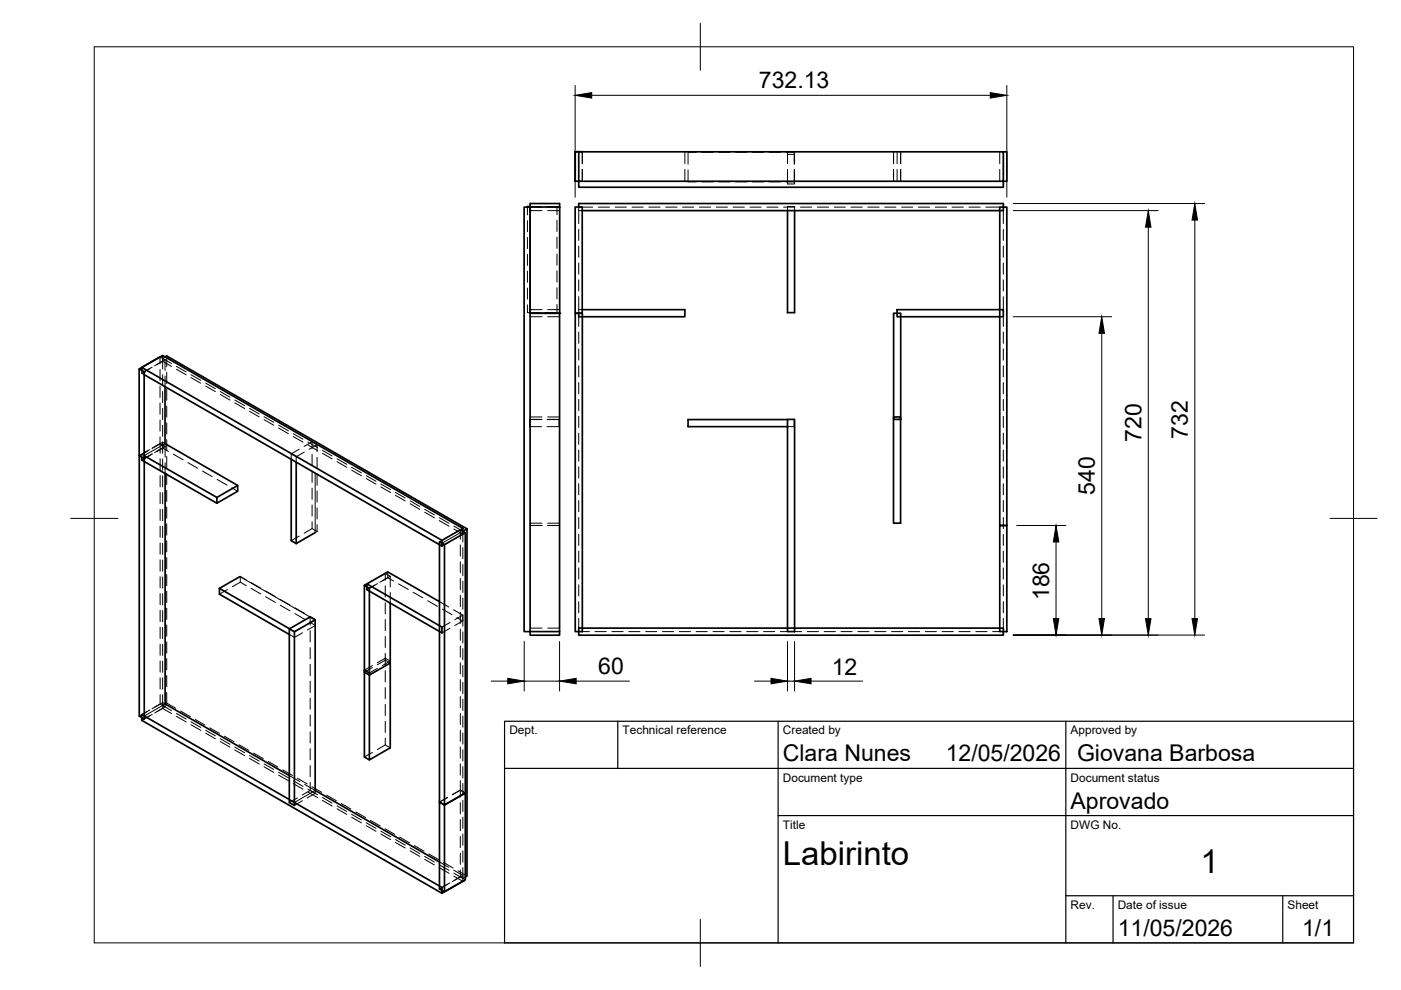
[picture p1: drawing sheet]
<svg xmlns="http://www.w3.org/2000/svg" width="297mm" height="210mm" viewBox="0 0 297 210" stroke-linecap="round" stroke-linejoin="round" font-family="sans-serif">
<!-- layer: Hidden -->
<g fill="none" stroke="#000" stroke-width=".21">
<path d="M123.4 32.2v2.5M123.4 35.9v2.5h-1.4M145.2 32.2v2.5M145.2 35.9v2.5M145.9 36v2.6h1.7M147.6 32.3h-1.7v2.5M148.8 38.6h2.4M148.8 32.3h2.4M152.4 38.6h2.3M152.4 32.3h2.3M156 38.6h2.3M156 32.3h2.3"/>
<path d="M159.5 38.6h2.4M159.5 32.3h2.4M163.1 38.6h2.4M163.1 32.3h2.4M166.7 32.3h1.7v2.5M167 35.9v3.1h1.5v-3.1M167 32.2v2.5M167 32.7h1.5M168.4 36v2.6h-1.7M168.5 32.2v2.5M189.4 32.2v2.5M189.4 35.9v2.5"/>
<path d="M190.2 32.2v2.5M190.2 35.9v2.5M190.9 32.2v2.5M190.9 35.9v2.5M191 32.2v2.5M191 35.9v2.5M212 32.2v2.5M212 35.9v2.5M111.8 43.9v1.7M111.8 46.8v2.3M111.8 50.3v2.4M111.8 53.9v2.4"/>
<path d="M111.8 57.5v2.4M112.4 43.9h2.5M112.4 43.8h2.2M112.4 44.7h2.5M115.8 43.8h2.3v1.7M116.1 43.9h2.5v3.5M116.1 44.7h2.5M118.1 46.7v2.4M118.1 50.3v2.4M118.1 53.9v2.3M118.1 57.4v2.4M118.6 48.6v2.4"/>
<path d="M118.6 52.2v2.4M118.6 55.7v2.4M118.6 59.3v2.4M122.7 48.6v2.4M122.7 52.2v2.4M122.7 55.7v2.4M122.7 59.3v2.4M122.7 44.7h.7M125.7 43.9h-3v3.5M126.9 43.9h2.3M130.4 43.9h2.4M134 43.9h2.4"/>
<path d="M137.6 43.9h2.4M141.1 43.9h2.4M144.7 43.9h2.4M148.3 43.9h2.4M151.8 43.9h2.4M155.4 43.9h2.4M159 43.9h2.4M162.6 43.9h2.4M166.1 43.9h2.4M167 44.7v-.9h1.5v.9M169.7 43.9h2.4M173.3 43.9h2.4"/>
<path d="M176.9 43.9h2.3M180.4 43.9h2.4M184 43.9h2.4M187.6 43.9h2.3M191.2 43.9h2.3M194.7 43.9h2.4M198.3 43.9h2.4M201.9 43.9h2.4M205.4 43.9h2.4M209 43.9h3M212.7 44.7v2.7M212.7 48.6v2.4"/>
<path d="M212.7 52.2v2.4M212.7 55.7v2.4M212.7 59.3v2.4M30.1 78.5v.6M30.1 79.1l.5 .3M32.3 77.8l-2.2 1.3M33.9 75.7v1.4M33.9 78.3v2.4M33.9 75.7l1.1 .6M34.5 75.4v2.8M34.5 79.4v2.4M34.5 76.6l1.9 1.1"/>
<path d="M35 76.3v2.2M35 79.7v2.3M35 76.3l-2.2 1.3M35 75.7l-.5 .3 1.9 1.1M35.3 75.5v2.2M35.3 78.9v2.4M37.4 77.7l2.1 1.2M37.4 78.3l2.1 1.2M40.5 79.5l2.1 1.1M111.8 64.6v1.7h2.6M111.8 61.1v2.3M112.4 65.7h2.5"/>
<path d="M112.4 67.2h2.5M116.1 65.7h2.5M116.1 67.2h2.5M118.1 64.6v1.7h-2.6M118.1 61v2.4M118.6 62.9v3.5M122.7 62.9v3.5M122.7 67.2v2M122.7 70.4v2.4M122.7 74v2.3M122.7 77.5v2.4M122.7 65.7h.7"/>
<path d="M212.7 62.9v2.8M212.7 67.2v2M212.7 70.4v2.4M212.7 74v2.3M212.7 77.5v2.4M29.5 96.6h.1M30.1 96.3v.6M30.1 96.3l.5 .3M31.2 95.6l-1.7 1M31.7 96.6l-1.6 1M31.7 95.3l-1.6 1M32.3 95.1l2.2-1.3 .5 .3v2.8"/>
<path d="M32.3 96.3l-1.7 .9-1.1-.6M33.9 92.6v1.5l-1.7 1M33.9 81.9v2.4M33.9 85.5v2.4M33.9 89v2.4M33.9 94.1l1.1 .6M34 97.3v2.3M34.5 83v2.4M34.5 86.6v2.4M34.5 90.2v2.3M34.5 93.7v2.4M34.5 97.3v2.4"/>
<path d="M34.5 95l1.2 .7M35 94.7l-1.7 .9M35 94.7l-1-.6v2M35 94.7l-2.2 1.3M35 98.1v2.3M35.3 82.5v2.4M35.3 86.1v2.3M35.3 89.6v2.4M35.3 93.2v2.4M35.3 96.8v2.4M36.7 96.3l2.1 1.2M39.9 98.1l2 1.2"/>
<path d="M40.5 80.1l2.1 1.2M42.9 99.9l2.1 1.2M43.6 81.2l2.1 1.2M43.6 81.8l2.1 1.2M46.7 83l2 1.2M46.7 83.6l2 1.2M49.8 84.8l2.1 1.2M49.8 85.4l2.1 1.2M52.9 86.6l2 1.2M52.9 87.2l2 1.2M56 88.4l2 1.1M56 89l2 1.2"/>
<path d="M59.1 90.1l2.1 1.2M59.1 90.8l2.1 1.2M61.7 96.2v1.2M61.7 96.2l1.1 .6M62.2 91.9l2 1.2M62.2 92.6l2 1.1M62.8 96.8v1.2M63.4 95.2l-1.7 1M64.5 95.9l-1.7 .9M65.3 93.7l2 1.2M65.3 94.3l2 1.2M66.2 93.7v1.4"/>
<path d="M66.2 96.3v2.4M66.2 99.9v2.4M66.2 93.7l-1.7 1M66.2 93.7l1 .6M67.2 94.3l-1.7 1M67.2 94.3v1.5M67.2 96.9v2.4M68.4 95.5l2 1.2M68.4 96.1l2 1.2M71.5 97.3l2 1.2M71.5 97.9l2 1.2M74.5 99.1l2.1 1.2"/>
<path d="M74.5 99.7l2.1 1.2M112.4 88.4h2.5M112.4 88.9h2.5M114.8 89h-2.5v1.5h2.5M116 89h2.5v1.5h-2.5M116.1 88.4h2.5M116.1 88.9h2.5M122.7 81.1v2.4M122.7 84.7v2.4M122.7 88.3v2.3M122.7 91.8v2.4M122.7 95.4v2.4"/>
<path d="M122.7 99v2.4M167 89h1.4v1.5h-1.4M212.7 81.1v2.4M212.7 84.7v2.4M212.7 88.3v2.3M212.7 91.8v2.4M212.7 95.4v2.4M212.7 99v2.4M34 100.8v2.4M34 104.4v2.4M34 108v2.4M34 111.5v2.4"/>
<path d="M34 115.1v2.4M34 118.7v2.4M34.5 100.9v2.3M34.5 104.5v2.3M34.5 108v2.4M34.5 111.6v2.4M34.5 115.2v2.4M34.5 118.7v2.4M35.3 100.4v2.3M35.3 103.9v2.4M35.3 107.5v2.4M35.3 111.1v2.4"/>
<path d="M35.3 114.7v2.3M35.3 118.2v2.4M46 101.7l2.1 1.1M49.1 103.4l1.3 .8M63.4 113.7l-1.7 .9M66.2 110.6v1.5l-1.7 1M66.2 103.5v2.4M66.2 107.1v2.3M66.2 112.1l1 .6M67.2 100.5v2.4M67.2 104.1v2.4M67.2 107.7v2.3"/>
<path d="M67.2 111.2v1.5M67.2 112.7l-.4 .2M77.7 100.9l2 1.1M77.7 101.5l2 1.2M80.8 102.6l2 1.2M80.8 103.2l2 1.2M83.8 104.4l2.1 1.2M83.8 105l2.1 1.2M87 106.2l2 1.2M87 106.8l2 1.2M90 108l2.1 1.2M90 108.6l2.1 1.2"/>
<path d="M93.1 109.8l2.1 1.1M93.1 110.4l2.1 1.2M94.9 113.9l-1.7 1M95.4 114.8l-1.7 1M96.2 111.5l1.9 1.1M96.2 112.2l1.9 1.1-1.7 .9M97.6 112.3v2M97.6 115.5v2.4M97.6 119.1v2.4M97.6 112.3l-1.7 1M97.6 112.3l.5 .3M98.1 112.6v2.3"/>
<path d="M98.1 116.1v2.4M98.1 119.7v2.3M112.4 111.4h2.5M112.4 110.9h2.5M116.1 111.4h2.5M116.1 110.9h2.5M122.7 102.5v2.4M122.7 106.1v2.4M122.7 109.7v2.4M122.7 113.3v2.3M122.7 116.8v2.4M212.7 102.5v2.4"/>
<path d="M212.7 106.1v2.4M212.7 109.7v2.4M212.7 113.3v2.3M212.7 116.8v2.4M34 122.3v2.3M34 125.8v2.4M34 129.4v2.4M34 133v2.4M34 136.6v2.3M34.5 122.3v2.4M34.5 125.9v2.4M34.5 129.4v2.4"/>
<path d="M34.5 133v2.4M34.5 136.6v2.4M35.3 121.8v2.4M35.3 125.4v2.4M35.3 128.9v2.4M35.3 132.5v2.4M35.3 136.1v2.4M35.3 139.7v2.3M48.2 125l-1.7 1M50.9 122.2l1.3 .7M50.9 123.4l1.3 .8M50.9 123.4l-1.6 1"/>
<path d="M50.9 122.2v1.2M50.9 122.2v.1M53.2 123.5l2.1 1.2M53.2 124.7l2.1 1.2M56.3 126.5l2.1 1.2M56.3 125.3l2.1 1.2M59.4 128.3l2.1 1.2M59.4 127.1l2.1 1.2M61.3 134.5l1.1 .6M61.4 133.3l1 .6M62.5 128.9l2.1 1.2M62.5 130.1l2.1 1.2"/>
<path d="M64.1 132.9l-1.7 1v1.2M64.1 134.2l-1.7 .9M65.2 132.3l1.7-.9v1.2M65.6 130.7l1.3 .7M65.6 131.9l1.3 .7M65.8 130.8v1.7M65.8 133.7v2.4M65.8 137.3v2.4M66.9 132.6l-1.7 1M79.2 123l-1.4 .8M79.5 124.1l-1.7 .9M80 123.8l-1.7 .9"/>
<path d="M81.7 138.5v1.5l-1.7 .9M81.7 121.6v1.4M81.7 124.2v2.4M81.7 127.8v2.4M81.7 131.4v2.3M81.7 134.9v2.4M81.7 139.5v1.5M81.7 121.6l-1.4 .8M81.7 121.6l1 .6M81.7 140l1 .6v-.4M81.7 139.5l-1.7 1M81.7 139.5l1 .7"/>
<path d="M82.2 121.3v1.2l1.3 .7M82.7 122.2l-2.2 1.3M82.7 122.2v2.2M82.7 125.6v2.3M84.5 123.8l2.1 1.2M87.6 125.6l2.1 1.2M90.7 127.4l2.1 1.2M93.2 127.6l1.9 1.1M93.8 129.2l2 1.1M95.4 132l-1.7 1M95.4 133.2l-1.7 1M96.2 129.3l1.9 1.1"/>
<path d="M96.4 131.4l1.7-1v1.2M96.9 130.9l1.2 .7M97.6 122.7v2.3M97.6 126.2v2.4M97.6 129.8v2.4M97.6 133.4v2.4M97.6 137v2.3M98.1 123.2v2.4M98.1 126.8v2.4M98.1 130.4v2.4M98.1 134v2.3M98.1 137.5v2.4"/>
<path d="M98.1 131.6l-1.7 1M112.4 133.2h2.5M116.1 133.2h2.5M122.7 120.4v2.4M122.7 124v2.4M122.7 127.6v2.3M122.7 131.1v2.1M123.5 133.9h1.5M126.2 133.9h2.3M129.7 133.9h2.4M133.3 133.9h2.4M136.9 133.9h2.4"/>
<path d="M140.4 133.9h2.4M144 133.9h2.4M147.6 133.9h2.4M151.2 133.9h2.3M154.7 133.9h2.4M158.3 133.9h2.4M161.9 133.9h2.4M165.5 133.9h1.5M168.5 133.9h1.5M171.2 133.9h2.3M174.7 133.9h2.4M178.3 133.9h2.4"/>
<path d="M181.9 133.9h2.4M185.4 133.9h2.4M189 133.9h2.4M192.6 133.9h2.4M196.2 133.9h2.3M199.7 133.9h2.4M203.3 133.9h2.4M206.9 133.9h2.4M210.5 133.9h1.5M212.7 120.4v2.4M212.7 124v2.4M212.7 127.6v2.3"/>
<path d="M212.7 131.1v2.1M31.7 150.5l-2.2 1.3M32.3 151.5l-2.2 1.2M34 147.3v2l-1.7 1M34 140.1v2.4M34 143.7v2.4M34 149.3l1 .6M34.5 140.2v2.4M34.5 143.7v2.4M34.5 147.3v2.9l1.9 1.1M35 149.9v-.6l-.5-.3-1.7 .9M35 149.9l-2.2 1.3"/>
<path d="M35.3 149.1l-.8 .5 1.9 1.1M35.3 143.2v2.4M35.3 146.8v2.3M35.3 149.1l2 1.1M37.4 151.3l2.1 1.2M37.4 151.9l2.1 1.2M38.3 150.8l2 1.1M40.5 153l2.1 1.2M40.5 153.7l2.1 1.1M41.4 152.5l2.1 1.2M43.6 154.8l2.1 1.2M43.6 155.4l2.1 1.2"/>
<path d="M44.5 154.3l2 1.2M46.7 156.6l2 1.2M46.7 157.2l2 1.2M47.6 156.1l2 1.2M49.8 158.4l2.1 1.2M49.8 159l2.1 1.2M50.7 157.9l2 1.2M53.8 159.7l2 1.2M65.8 140.9v2.3M65.8 144.4v2.4M65.8 148v2.4M65.8 151.6v2.4"/>
<path d="M65.8 155.1v2.4M65.8 158.7v2.4M79 141.5l-1.7 1M79 159.5l-1.7 1M79 141.1l-1.7 1M80 141.7l-1.7 1M81.7 156.5v1.4l-1.7 1M81.7 142.2v2.4M81.7 145.8v2.4M81.7 149.3v2.4M81.7 152.9v2.4M81.7 157.9l1 .7"/>
<path d="M82.7 140.2l-1.7 .9M97.6 140.5v2.4M97.6 144.1v2.4M97.6 147.7v2.3M97.6 151.2v2.4M97.6 154.8v2.4M97.6 158.4v2.4M98.1 141.1v2.4M98.1 144.7v2.4M98.1 148.2v2.4M98.1 151.8v2.4M98.1 155.4v2.4"/>
<path d="M98.1 159v2.3M52.9 160.2l2 1.2M52.9 160.8l2 1.2M56 162l2 1.1M56 162.6l2 1.2M56.9 161.5l2 1.1M59.1 163.7l2.1 1.2M59.1 164.4l2.1 1.1M60 163.2l2 1.2M61.3 164.4l2.3 1.3M62.2 165.5l2 1.2M62.2 166.1l2 1.2"/>
<path d="M63.1 165l2 1.2M63.1 169.2l-1.8 1M64.1 169.8l-1.7 1M64.6 166.3l2.2 1.3v.6l-1.7 1M65.3 167.3l2 1.2M65.3 167.9l2 1.2M65.8 165.9v1.7l-1.7 1M65.8 162.3v2.4M66.1 166.8l2.1 1.2M68.4 169.1l2 1.2M68.4 169.7l2 1.2M69.3 168.6l2 1.2"/>
<path d="M71.5 170.9l2 1.2M71.5 171.5l2 1.2M72.3 170.4l2.1 1.1M74.5 172.6l2.1 1.3M74.5 173.3l2.1 1.2M75.4 172.1l2.1 1.2M77.7 174.4l2 1.2M77.7 175.1l2 1.1M78.5 173.9l2.1 1.2M80.8 176.2l2 1.2M80.8 176.8l2 1.2M81.6 175.7l2.1 1.2"/>
<path d="M83.8 178l2.1 1.2M83.8 178.6l2.1 1.2M84.7 177.5l2.1 1.2M87 179.8l2 1.2M87.8 179.3l2.1 1.2M94.9 169.1l-1.7 1M97.6 165.5v2l-1.7 1 1.7-1M97.6 162v2.4M97.6 167.5v1.5M97.6 170.2v2.4M97.6 173.8v2.3M97.6 177.3v2.4"/>
<path d="M97.6 167.5l1.1 .6M98.1 162.5v2.4M98.1 166.1v2.4M98.1 169.7v2.4M98.1 173.2v2.4M98.1 176.8v2.4M87 180.4l2 1.2M90 181.6l2.1 1.2M90 182.2l2.1 1.2M90.9 181.1l2.1 1.2M93.1 183.4l2.1 1.1M93.1 184l2.1 1.2"/>
<path d="M93.2 182.8l1.9 1.1M94 182.9l2.1 1.1M94.9 187.5l-1.7 1M95.4 187.2l-1.7 1M96.2 184.5l1.9 1.1-1.7 1M96.2 185.1l2.5 1.4M97.1 184.6l1.9 1.1M97.6 184.5v1.4l-1.7 1M97.6 180.9v2.4M98.1 180.4v2.4M98.1 184v2.9l-1.9-1.1M98.7 185.9l-.6 .3"/>
</g>
<!-- layer: Visible -->
<g fill="none" stroke="#000" stroke-width=".36">
<path d="M122.7 32.2h90v6.2h-90zM123.4 32.2h-1.5v6.2h.8v1.3h90v-1.3h.8v-6.2h-.8M123.4 32.2h.1M112.4 43.9h6.3v22.5h-6.3zM112.4 43.8h-.6v.1M118.6 43.9v-.7h-6.2v1.5M121.9 43.9h1.5v22.5h-1.5zM122.7 43.9v-.7h90v1.5h-89.3M167 44.7v21.6h1.5v-21.6M212 43.9h1.5v67.5h-1.5zM29.5 78.2l1.1 .6v73.6l-1.1-.6v-55.2M30.1 77.9v.6"/>
<path d="M30.6 79.4l63.1 36.4v-1.2l4.4-2.6M33.9 75.7l-4.4 2.5v18.4M35 75.7l.3-.2 63.7 36.6M112.4 65.7v.7v-22.5h-1.3v90h1.3v.8h6.2v-.8M112.4 66.4h6.2v67.5h-6.2zM122 66.4h1.5v67.5h-1.5zM123.4 65.7h21.8v1.5h-22.5v-.8M189.5 66.4h1.5v22.5h-1.5zM190.2 65.7h22.5v1.5h-22.5zM29.5 96.6l1.1 .6M30.1 96.9v.7l15.9 9.1M30.6 97.2h.1"/>
<path d="M30.6 96.6l15.4 8.9M35 82v12.1l15.4 8.8M61.7 97.4v17.2l1.1 .6M62.8 98v17.2M167 88.9h1.5v45h-1.5zM167 89h-21.1v1.5h21.1M189.4 88.4h1.5v22.5h-1.5zM35 100.4v48.9l26.3 15.1M46 105.5l4.4-2.6v1.3l-4.4 2.5zM66.8 112.9l-4 2.3M94.2 115.5v55.2l4.5-2.6v-55.2l-4.5 2.6-1-.6v73.6l1 .6M98.1 112.6l.9-.5v73.6l-.3 .2"/>
<path d="M98.1 112l-63.6-36.6-4.4 2.5 63.6 36.7M98.1 112.6l.6 .3M98.1 112v.6M212 111.4h1.5v22.5h-1.5zM46.5 124.7v1.3l14.8 8.5M46.5 124.7l14.9 8.6M50.9 122.3l-4.4 2.4M66.8 131.4l-1-.6-4.5 2.5v36.9l1.1 .6v-36.8M66.8 131.4l-4.4 2.6-1.1-.7M66.8 131.4v36.2l26.4 15.2M77.3 124.1l1 .6v18.4l4.4-2.5M77.3 124.1l.5-.3 15.9 9.2v1.2l-15.9-9.2v-1.2l4.4-2.5 11 6.3"/>
<path d="M77.3 124.1v36.4l1 .6M82.7 127.9v30.7l-4.4 2.5v-18.4l-1-.6M122.7 133.2h90v1.5h-90zM77.3 142.5l1 .6M93.2 170.1l1 .6 4.5-2.6v18.4l-4.5 2.6v-18.4zM98.1 186.9l-4.4 2.5v-1.2l-63.6-36.7v1.2l63.6 36.7"/>
</g>
<g fill="#000">
<circle cx="112.4" cy="44.7" r=".18"/>
<circle cx="30.6" cy="78.8" r=".18"/>
<circle cx="112.4" cy="65.7" r=".18"/>
<circle cx="118.6" cy="66.4" r=".18"/>
<circle cx="30.6" cy="97.2" r=".18"/>
<circle cx="77.3" cy="142.1" r=".18"/>
<circle cx="98.1" cy="186.9" r=".18"/>
</g>
<!-- layer: Visible Narrow -->
<path d="M30.1 78.5l.5 .3v.6M35 94.1l-4.4 2.5v.6M66.8 100.3v12.6M98.1 112.6l-4.4 2.6M50.9 122.3l14.8 8.5M35 149.3l-4.4 2.5M66.8 167.6l-4.4 2.6" fill="none" stroke="#000" stroke-width=".21"/>
<!-- layer: BORDER -->
<path d="M20 9.9h267v190h-267zM148.5 4.9v10M15 109.9h10M282 109.9h10M148.5 194.9v10" fill="none" stroke="#000" stroke-width=".21"/>
<!-- layer: TITLEBLOCK -->
<path d="M107 152.9h180v47h-180zM131 152.9v10M165 152.9v47M226 152.9v47M107 162.9h180M165 172.9h122M226 189.9h61M236 189.9v10M272 189.9v10" fill="none" stroke="#000" stroke-width=".25"/>
<!-- layer: FD_Dimensions -->
<g fill="none" stroke="#000" stroke-width=".21">
<path d="M121.9 18.1v23.7M213.5 18.1v23.7M125.5 20.2h84.5M214.8 43.2h40.6M214.8 44.7h30.8M243.5 48.2v83M253.3 46.7v84.5M214.8 67.2h20.9M233.6 70.7v60.5M215.6 111.4h10.4M223.9 114.9v16.3M111.1 136v10.5"/>
<path d="M118.6 136v10.5M167 136v10.5M168.5 136v10.5M214.8 134.7h40.6M104.1 144.4h3.6M111.1 144.4h7.5M122.2 144.4h11.3M160 144.4h3.5M167 144.4h1.5M172 144.4h10.9"/>
</g>
<g fill="#000" stroke="#000" stroke-width=".21">
<path d="M121.9 20.2l3.6-.6v1.2zM210 19.6l3.5 .6-3.5 .6zM243.5 44.7l.5 3.5h-1.1zM253.3 43.2l.6 3.5h-1.2zM233.6 67.2l.6 3.5h-1.2zM223.9 111.4l.6 3.5h-1.2zM223.3 131.2h1.2l-.6 3.5zM233 131.2h1.2l-.6 3.5zM242.9 131.2h1.1l-.5 3.5zM252.7 131.2h1.2l-.6 3.5zM107.7 143.8l3.4 .6-3.4 .6zM118.6 144.4l3.6-.6v1.2z"/>
<path d="M163.5 143.8l3.5 .6-3.5 .6zM168.5 144.4l3.5-.6v1.2z"/>
</g>
<g font-size="7">
<text x="166" y="183.4">Labirinto</text>
<text x="254.5" y="185.2">1</text>
</g>
<g font-size="4.9">
<text x="160.9" y="18.7">732.13</text>
<text x="242" y="93.7" transform="rotate(-90 242 93.7)">720</text>
<text x="251.9" y="93" transform="rotate(-90 251.9 93)">732</text>
<text x="232.1" y="105" transform="rotate(-90 232.1 105)">540</text>
<text x="222.4" y="127.3" transform="rotate(-90 222.4 127.3)">186</text>
<text x="126.9" y="143">60</text>
<text x="176.3" y="143">12</text>
<text x="166" y="161.4">Clara Nunes</text>
<text x="200.5" y="161.4">12/05/2026</text>
<text x="228.4" y="161.4">Giovana Barbosa</text>
<text x="227" y="171.4">Aprovado</text>
<text x="237" y="198.4">11/05/2026</text>
<text x="276.1" y="198.6">1/1</text>
</g>
<g font-size="2.5">
<text x="108" y="155.7">Dept.</text>
<text x="132" y="155.7">Technical reference</text>
<text x="166" y="155.7">Created by</text>
<text x="227" y="155.7">Approved by</text>
<text x="166" y="165.7">Document type</text>
<text x="227" y="165.7">Document status</text>
<text x="166" y="175.7">Title</text>
<text x="227" y="175.7">DWG No.</text>
<text x="227" y="192.7">Rev.</text>
<text x="237" y="192.7">Date of issue</text>
<text x="273" y="192.7">Sheet</text>
</g>
</svg>
